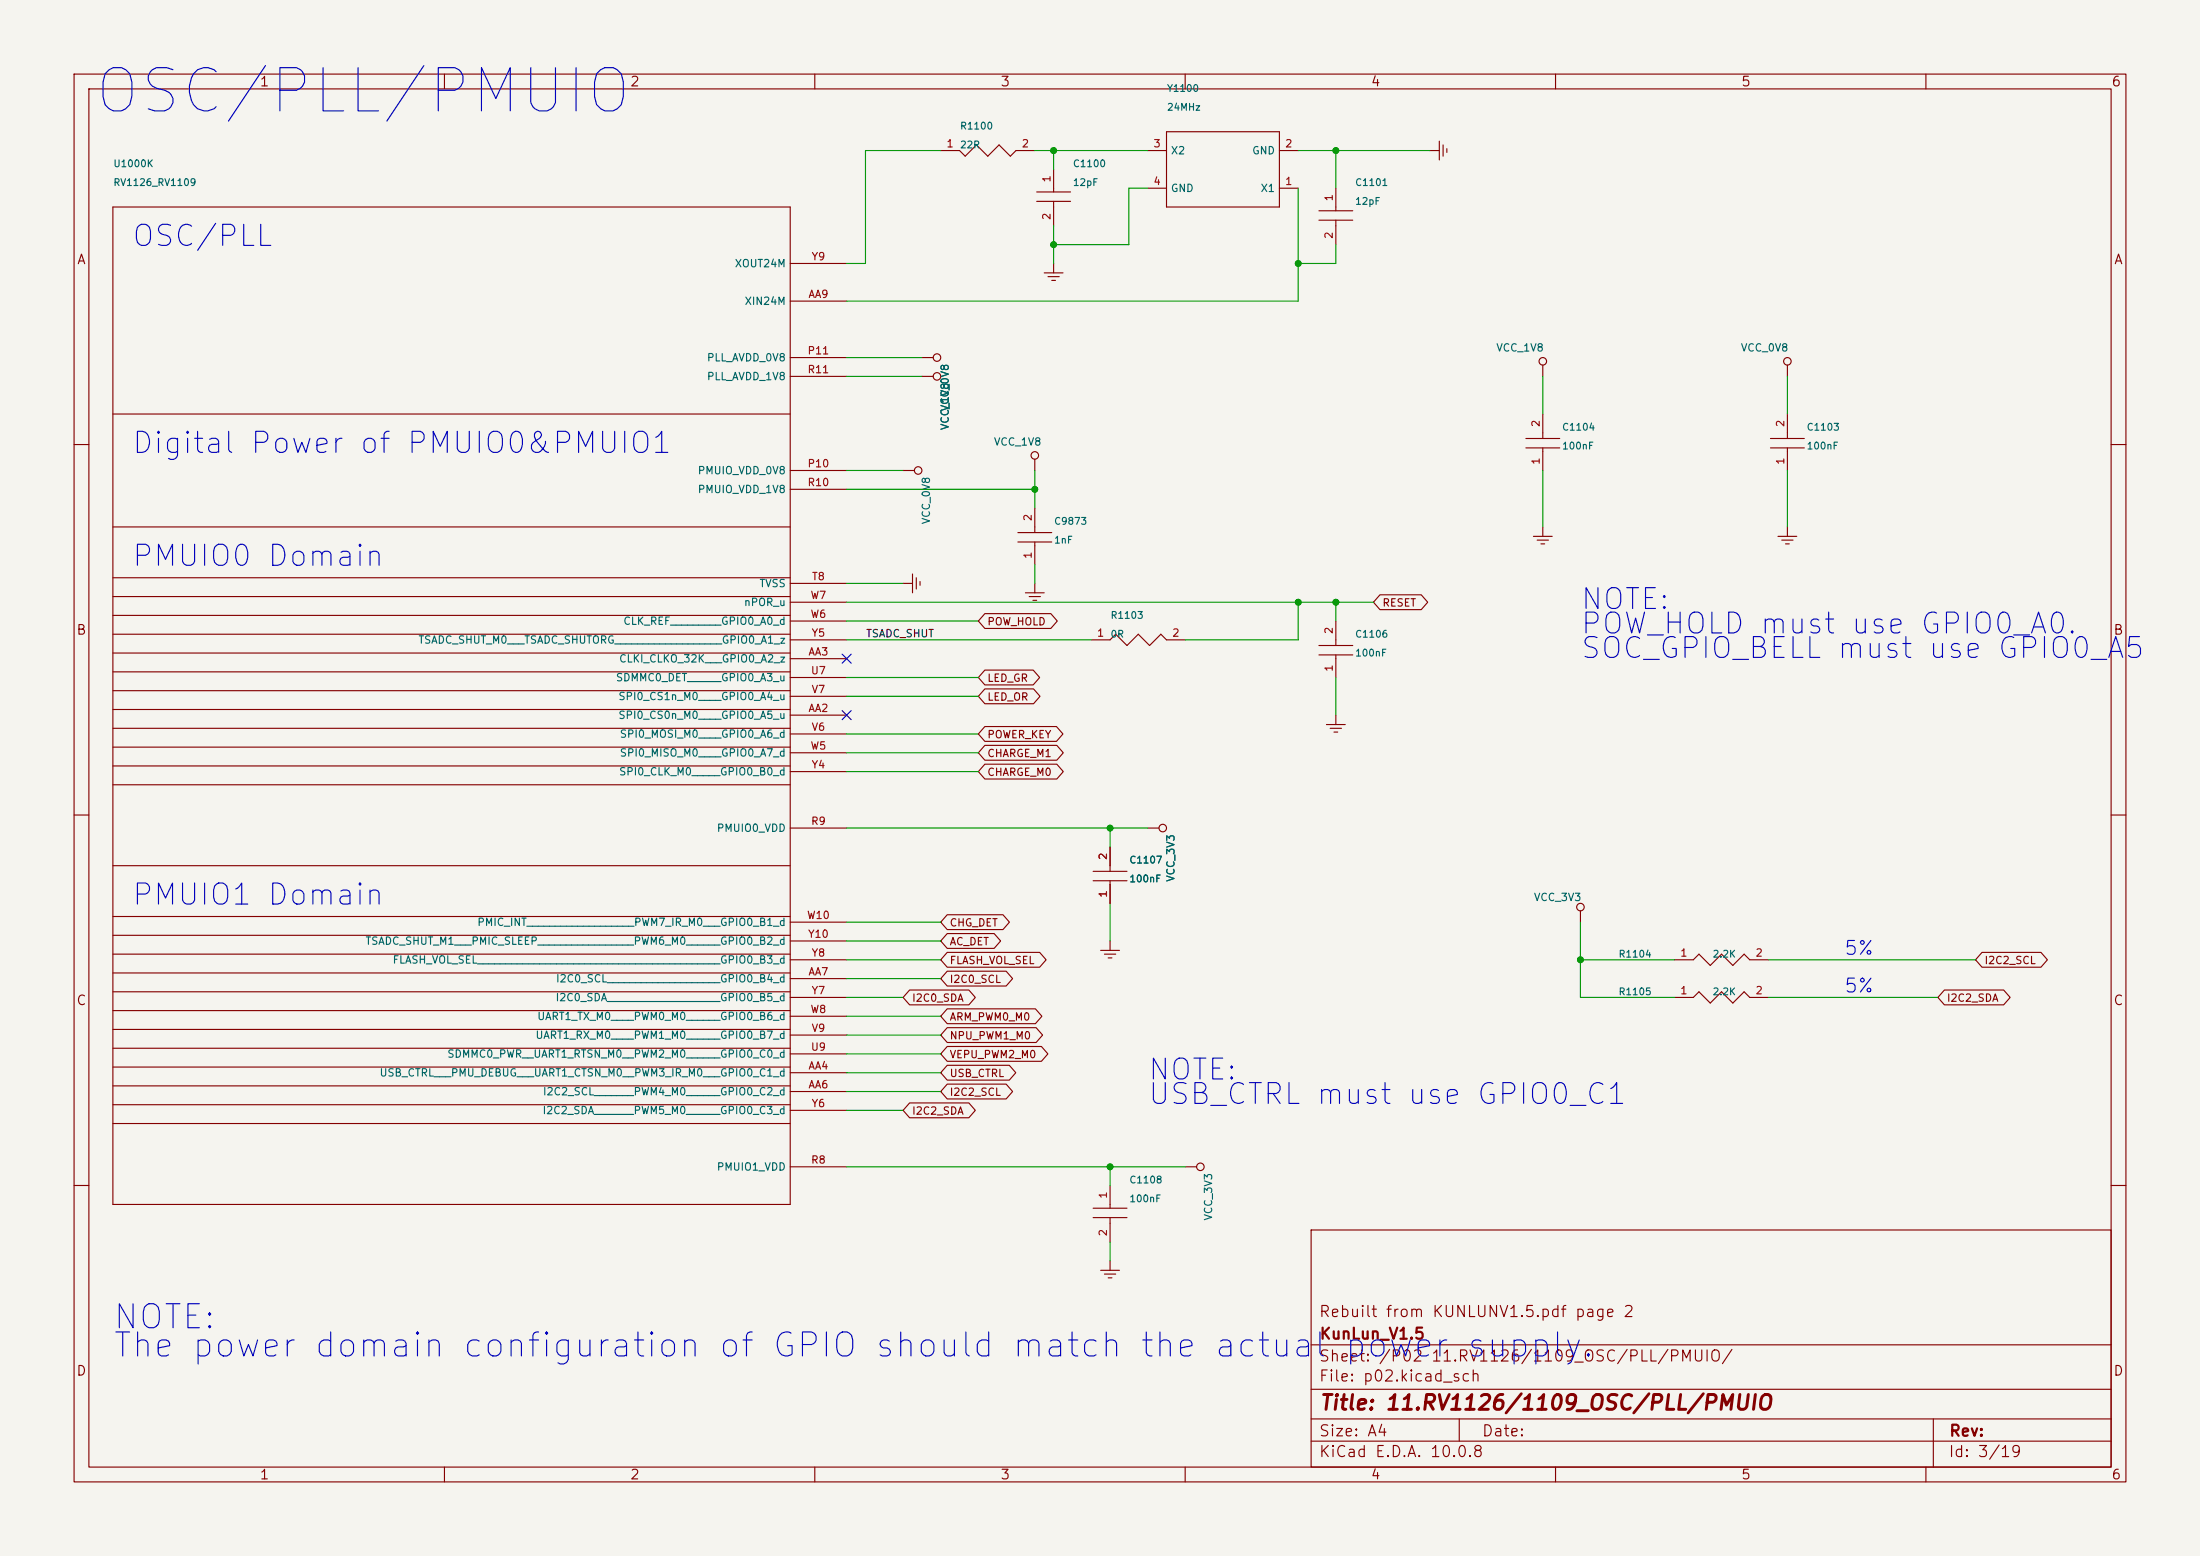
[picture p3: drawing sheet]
<svg xmlns="http://www.w3.org/2000/svg" width="297mm" height="210mm" viewBox="0 0 297 210" stroke-linecap="round" stroke-linejoin="round" font-family="sans-serif">
<path d="M0 0h297v210h-297z" fill="#f5f4ef" stroke="#f5f4ef" stroke-width=".14"/>
<g fill="none" stroke="#840000" stroke-width=".15">
<path d="M10 10h277v190h-277zM12 12h273v186h-273zM60 10v2M110 10v2M157.5 17.8h15.2v10.1h-15.2zM160 10v2M194.3 19.1v2.5M194.8 19.6v1.5M210 10v2M260 10v2M15.2 27.9h91.5v134.7h-91.5zM106.7 35.6h7.6"/>
<path d="M127 20.3h2.5l.8 .8 1.5-1.5 1.5 1.5 1.6-1.5 1.5 1.5 .8-.8h2.5M140 25.9h4.5M140 27.2h4.5M141 36.8h2.5M141.5 37.3h1.5M142 37.8h.5M142.2 22.9v3M142.2 27.2v3.3M142.2 35.6v1.2M154.9 25.4h2.6M154.9 20.3h2.6M172.7 25.4h2.6"/>
<path d="M172.7 20.3h2.6M178.1 28.4h4.5M178.1 29.7h4.5M180.3 25.4v3M180.3 29.7v3.3M193 20.3h1.3M195.3 20.1v.5M15.2 55.9h91.5M106.7 48.3h7.6M106.7 50.8h7.6M106.7 40.6h7.6M124.5 48.3h1.5"/>
<path d="M124.5 50.8h1.5M206 59.2h4.6M208.3 49.3v1.5M208.3 55.9v3.3M239 59.2h4.6M241.3 49.3v1.5M241.3 55.9v3.3M10 60h2M15.2 71.1h91.5M15.2 78h91.5M106.7 78.7h7.6M106.7 63.5h7.6"/>
<path d="M106.7 66h7.6M121.9 78.7h1.3M121.9 63.5h1.5M123.2 77.5v2.5M123.7 78v1.5M124.2 78.5v.5M137.4 71.9h4.6M137.4 73.2h4.6M139.7 62v1.5M139.7 68.6v3.3M139.7 73.2v3M139.7 78.7v1.3"/>
<path d="M206 60.5h4.6M207 72.4h2.5M207.5 72.9h1.5M208 73.4h.5M208.3 60.5v3M208.3 71.1v1.3M239 60.5h4.6M240 72.4h2.6M240.5 72.9h1.6M241 73.4h.6M241.3 60.5v3M241.3 71.1v1.3"/>
<path d="M285 60h2M15.2 98.3h91.5M15.2 80.5h91.5M15.2 83.1h91.5M15.2 85.6h91.5M15.2 88.1h91.5M15.2 90.7h91.5M15.2 93.2h91.5M15.2 95.8h91.5M106.7 96.5h7.6M106.7 88.9h7.6M106.7 91.4h7.6"/>
<path d="M106.7 99.1h7.6M106.7 94h7.6M106.7 83.8h7.6M106.7 81.3h7.6M106.7 86.4h7.6M133 98.1h9.6l.9 1-.9 1h-9.6l-.9-1zM133 90.4h6.5l.9 1-.9 1h-6.5l-.9-1zM133 93h6.5l.9 1-.9 1h-6.5l-.9-1zM133 82.8h8.9l.8 1-.8 1h-8.9l-.9-1zM138.4 80h2.6M138.9 80.5h1.6M139.4 81h.6"/>
<path d="M147.3 86.4h2.6l.7-.8 1.5 1.5 1.6-1.5 1.5 1.5 1.5-1.5 .8 .8h2.5M178.1 87.1h4.5M178.1 88.4h4.5M179.1 97.8h2.5M179.6 98.3h1.5M180.1 98.8h.5M180.3 83.8v3.3M180.3 88.4v3M180.3 96.5v1.3M186.3 80.3h5.6l.8 1-.8 1h-5.6l-.9-1zM10 110h2M15.2 100.8h91.5"/>
<path d="M15.2 103.4h91.5M15.2 105.9h91.5M15.2 116.8h91.5M106.7 111.8h7.6M106.7 101.6h7.6M106.7 104.1h7.6M133 100.6h9.7l.8 1-.8 1h-9.7l-.9-1zM133 103.1h9.7l.8 1-.8 1h-9.7l-.9-1zM147.6 117.6h4.5M147.6 118.9h4.5M149.9 114.3v3.3M149.9 118.9v3"/>
<path d="M154.9 111.8h1.6M285 110h2M15.2 123.7h91.5M15.2 126.2h91.5M15.2 128.8h91.5M15.2 131.3h91.5M15.2 133.9h91.5M15.2 136.4h91.5M15.2 138.9h91.5M106.7 134.6h7.6M106.7 129.5h7.6M106.7 132.1h7.6"/>
<path d="M106.7 139.7h7.6M106.7 137.2h7.6M106.7 124.5h7.6M106.7 127h7.6M122.8 133.6h8l.9 1-.9 1h-8l-.9-1zM127.9 131.1h7.9l.9 1-.9 1h-7.9l-.9-1zM127.9 138.7h12l.9 1-.9 1h-12l-.9-1zM127.9 136.2h11.9l.9 1-.9 1h-11.9l-.9-1zM127.9 126h6.3l.9 1-.9 1h-6.3l-.9-1zM127.9 128.5h12.5l.8 1-.8 1h-12.5l-.9-1zM127.9 123.5h7.5l.9 1-.9 1h-7.5l-.9-1zM148.6 128.3h2.5"/>
<path d="M149.1 128.8h1.5M149.6 129.3h.5M149.9 127v1.3M213.4 122.9v1.6M226.1 134.6h2.5l.8-.7 1.5 1.5 1.5-1.5 1.5 1.5 1.6-1.5 .7 .7h2.6M226.1 129.5h2.5l.8-.7 1.5 1.5 1.5-1.5 1.5 1.5 1.6-1.5 .7 .7h2.6M262.5 133.6h8l.9 1-.9 1h-8l-.9-1zM267.6 128.5h7.9l.9 1-.9 1h-7.9l-.9-1zM15.2 141.5h91.5M15.2 144h91.5M15.2 146.6h91.5M15.2 149.1h91.5"/>
<path d="M15.2 151.6h91.5M106.7 144.8h7.6M106.7 147.3h7.6M106.7 157.5h7.6M106.7 142.2h7.6M106.7 149.9h7.6M122.8 148.9h8l.9 1-.9 1h-8l-.9-1zM127.9 141.2h12.7l.9 1-.9 1h-12.7l-.9-1zM127.9 143.8h8.4l.8 1-.8 1h-8.4l-.9-1zM127.9 146.3h7.9l.9 1-.9 1h-7.9l-.9-1zM160 157.5h1.5M10 160h2"/>
<path d="M147.6 163.1h4.5M147.6 164.3h4.5M148.6 171.5h2.5M149.1 172h1.5M149.6 172.5h.5M149.9 160v3.1M149.9 164.3v3.3M149.9 170.2v1.3M177 166h108v32h-108zM285 160h2M60 198v2M110 198v2"/>
<path d="M160 198v2M177 194.5h108M177 191.5h108M177 187.5h108M177 181.5h108M197 191.5v3M210 198v2M260 198v2M261 191.5v6.5"/>
<circle cx="126.5" cy="48.3" r=".51"/>
<circle cx="126.5" cy="50.8" r=".51"/>
<circle cx="208.3" cy="48.8" r=".51"/>
<circle cx="241.3" cy="48.8" r=".51"/>
<circle cx="124" cy="63.5" r=".51"/>
<circle cx="139.7" cy="61.5" r=".51"/>
<circle cx="157" cy="111.8" r=".51"/>
<circle cx="213.4" cy="122.4" r=".51"/>
<circle cx="162.1" cy="157.5" r=".51"/>
</g>
<g fill="none" stroke="#009600" stroke-width=".15">
<path d="M127 20.3h-10.2v15.3h-2.5M139.7 20.3h15.2M142.2 20.3v2.6M142.2 30.5v5.1M154.9 25.4h-2.5v7.6h-10.2M175.3 20.3h17.7M175.3 25.4v15.2h-61M180.3 33v2.6h-5M180.3 20.3v5.1M114.3 48.3h10.2M114.3 50.8h10.2M208.3 50.8v5.1"/>
<path d="M241.3 50.8v5.1M114.3 63.5h7.6M114.3 66h25.4M114.3 78.7h7.6M139.7 63.5v5.1M139.7 76.2v2.5M208.3 63.5v7.6M241.3 63.5v7.6M114.3 81.3h71.1M114.3 86.4h33M114.3 94h17.8M114.3 91.4h17.8"/>
<path d="M114.3 99.1h17.8M114.3 83.8h17.8M175.3 81.3v5.1h-15.3M180.3 81.3v2.5M180.3 91.4v5.1M114.3 104.1h17.8M114.3 101.6h17.8M114.3 111.8h40.6M149.9 111.8v2.5M114.3 134.6h7.6M114.3 137.2h12.7M114.3 139.7h12.7"/>
<path d="M114.3 132.1h12.7M114.3 129.5h12.7M114.3 124.5h12.7M114.3 127h12.7M149.9 121.9v5.1M213.4 124.5v10.1h12.7M213.4 129.5h12.7M238.8 134.6h22.8M238.8 129.5h27.9M114.3 142.2h12.7M114.3 144.8h12.7M114.3 149.9h7.6"/>
<path d="M114.3 147.3h12.7M114.3 157.5h45.7M149.9 157.5v2.5M149.9 167.6v2.6"/>
</g>
<path d="M113.7 95.9l1.2 1.2M113.7 88.3l1.2 1.2M114.9 95.9l-1.2 1.2M114.9 88.3l-1.2 1.2" fill="none" stroke="#000084" stroke-width=".15"/>
<g fill="#009600">
<circle cx="142.2" cy="20.3" r=".46"/>
<circle cx="142.2" cy="33" r=".46"/>
<circle cx="180.3" cy="20.3" r=".46"/>
<circle cx="149.9" cy="157.5" r=".46"/>
<circle cx="149.9" cy="111.8" r=".46"/>
<circle cx="175.3" cy="35.6" r=".46"/>
<circle cx="139.7" cy="66" r=".46"/>
<circle cx="180.3" cy="81.3" r=".46"/>
<circle cx="213.4" cy="129.5" r=".46"/>
<circle cx="175.3" cy="81.3" r=".46"/>
</g>
<text font-size="5.8" fill="#0000c2" x="12.2" y="16.7">OSC/PLL/PMUIO</text>
<g font-size="3.2" fill="#0000c2">
<text x="15" y="180.2">NOTE:</text>
<text x="15" y="184">The power domain configuration of GPIO should match the actual power supply.</text>
</g>
<g font-size="2.8" fill="#0000c2">
<text x="17.6" y="34">OSC/PLL</text>
<text x="17.6" y="61.9">Digital Power of PMUIO0&amp;PMUIO1</text>
<text x="17.6" y="77.2">PMUIO0 Domain</text>
<text x="213.2" y="83">NOTE:</text>
<text x="213.2" y="86.3">POW_HOLD must use GPIO0_A0.</text>
<text x="213.2" y="89.6">SOC_GPIO_BELL must use GPIO0_A5</text>
<text x="17.6" y="122.9">PMUIO1 Domain</text>
<text x="154.8" y="149.8">USB_CTRL must use GPIO0_C1</text>
<text x="154.8" y="146.5">NOTE:</text>
</g>
<text font-size="2" fill="#840000" x="178" y="190.8">Title: 11.RV1126/1109_OSC/PLL/PMUIO</text>
<g font-size="1.9" fill="#0000c2">
<text x="248.8" y="129.4">5%</text>
<text x="248.8" y="134.4">5%</text>
</g>
<g font-size="1.5" fill="#840000">
<text x="178" y="178.1">Rebuilt from KUNLUNV1.5.pdf page 2</text>
<text x="178" y="184.1">Sheet: /P02 11.RV1126/1109_OSC/PLL/PMUIO/</text>
<text x="178" y="181.1">KunLun_V1.5</text>
<text x="178" y="186.8">File: p02.kicad_sch</text>
<text x="178" y="197">KiCad E.D.A. 10.0.8</text>
<text x="178" y="194.2">Size: A4</text>
<text x="200" y="194.2">Date:</text>
<text x="263" y="197">Id: 3/19</text>
<text x="263" y="194.2">Rev:</text>
</g>
<g font-size="1.3" fill="#840000">
<text x="35" y="12">1</text>
<text x="85" y="12">2</text>
<text x="135" y="12">3</text>
<text x="185" y="12">4</text>
<text x="235" y="12">5</text>
<text x="285" y="12">6</text>
<text x="10.3" y="36">A</text>
<text x="285.3" y="36">A</text>
<text x="10.2" y="86">B</text>
<text x="285.2" y="86">B</text>
<text x="10.2" y="136">C</text>
<text x="285.2" y="136">C</text>
<text x="10.2" y="186">D</text>
<text x="285.2" y="186">D</text>
<text x="35" y="200">1</text>
<text x="85" y="200">2</text>
<text x="135" y="200">3</text>
<text x="185" y="200">4</text>
<text x="235" y="200">5</text>
<text x="285" y="200">6</text>
</g>
<g font-size="1" fill="#a90000">
<text x="127.7" y="20.1">1</text>
<text x="137.9" y="20.1">2</text>
<text x="155.6" y="20.1">3</text>
<text x="173.4" y="20.1">2</text>
<text x="142.1" y="29.8" transform="rotate(-90 142.1 29.8)">2</text>
<text x="142.1" y="24.7" transform="rotate(-90 142.1 24.7)">1</text>
<text x="155.6" y="25.2">4</text>
<text x="173.4" y="25.2">1</text>
<text x="180.2" y="27.2" transform="rotate(-90 180.2 27.2)">1</text>
<text x="109.5" y="35.4">Y9</text>
<text x="180.2" y="32.3" transform="rotate(-90 180.2 32.3)">2</text>
<text x="109.1" y="40.5">AA9</text>
<text x="108.9" y="48.1">P11</text>
<text x="108.9" y="50.6">R11</text>
<text x="208.1" y="57.7" transform="rotate(-90 208.1 57.7)">2</text>
<text x="241.1" y="57.7" transform="rotate(-90 241.1 57.7)">2</text>
<text x="108.9" y="63.3">P10</text>
<text x="108.9" y="65.9">R10</text>
<text x="208.1" y="62.8" transform="rotate(-90 208.1 62.8)">1</text>
<text x="241.1" y="62.8" transform="rotate(-90 241.1 62.8)">1</text>
<text x="139.5" y="70.4" transform="rotate(-90 139.5 70.4)">2</text>
<text x="139.5" y="75.5" transform="rotate(-90 139.5 75.5)">1</text>
<text x="109.3" y="83.6">W6</text>
<text x="109.3" y="81.1">W7</text>
<text x="109.5" y="78.6">T8</text>
<text x="109.1" y="88.7">AA3</text>
<text x="109.5" y="86.2">Y5</text>
<text x="148" y="86.2">1</text>
<text x="158.2" y="86.2">2</text>
<text x="180.2" y="85.7" transform="rotate(-90 180.2 85.7)">2</text>
<text x="109.4" y="91.3">U7</text>
<text x="109.5" y="93.8">V7</text>
<text x="180.2" y="90.7" transform="rotate(-90 180.2 90.7)">1</text>
<text x="109.1" y="96.3">AA2</text>
<text x="109.3" y="101.4">W5</text>
<text x="109.5" y="98.9">V6</text>
<text x="109.5" y="104">Y4</text>
<text x="109.4" y="111.6">R9</text>
<text x="149.7" y="116.1" transform="rotate(-90 149.7 116.1)">2</text>
<text x="108.9" y="124.3">W10</text>
<text x="149.7" y="121.2" transform="rotate(-90 149.7 121.2)">1</text>
<text x="109" y="126.8">Y10</text>
<text x="109.1" y="131.9">AA7</text>
<text x="109.5" y="129.4">Y8</text>
<text x="226.8" y="129.4">1</text>
<text x="236.9" y="129.4">2</text>
<text x="109.3" y="137">W8</text>
<text x="109.5" y="134.4">Y7</text>
<text x="226.8" y="134.4">1</text>
<text x="236.9" y="134.4">2</text>
<text x="109.4" y="142.1">U9</text>
<text x="109.5" y="139.5">V9</text>
<text x="109.1" y="144.6">AA4</text>
<text x="109.1" y="147.1">AA6</text>
<text x="109.5" y="149.7">Y6</text>
<text x="109.4" y="157.3">R8</text>
<text x="149.7" y="161.9" transform="rotate(-90 149.7 161.9)">1</text>
<text x="149.7" y="166.9" transform="rotate(-90 149.7 166.9)">2</text>
</g>
<g font-size="1" fill="#006464">
<text x="158" y="21.1">X2</text>
<text x="169" y="21.1">GND</text>
<text x="158" y="26.2">GND</text>
<text x="170.1" y="26.2">X1</text>
<text x="99.1" y="36.3">XOUT24M</text>
<text x="100.4" y="41.4">XIN24M</text>
<text x="201.9" y="47.7">VCC_1V8</text>
<text x="234.9" y="47.7">VCC_0V8</text>
<text x="95.4" y="49">PLL_AVDD_0V8</text>
<text x="95.4" y="51.6">PLL_AVDD_1V8</text>
<text x="128.3" y="58.1" transform="rotate(-90 128.3 58.1)">VCC_1V8</text>
<text x="128.3" y="55.6" transform="rotate(-90 128.3 55.6)">VCC_0V8</text>
<text x="94.1" y="64.3">PMUIO_VDD_0V8</text>
<text x="134.1" y="60.4">VCC_1V8</text>
<text x="94.1" y="66.8">PMUIO_VDD_1V8</text>
<text x="125.8" y="70.8" transform="rotate(-90 125.8 70.8)">VCC_0V8</text>
<text x="100.4" y="82">nPOR_u</text>
<text x="102.4" y="79.5">TVSS</text>
<text x="56.4" y="87.1">TSADC_SHUT_M0___TSADC_SHUTORG___________________GPIO0_A1_z</text>
<text x="83.5" y="89.7">CLKI_CLKO_32K___GPIO0_A2_z</text>
<text x="84.1" y="84.6">CLK_REF_________GPIO0_A0_d</text>
<text x="83.1" y="92.2">SDMMC0_DET______GPIO0_A3_u</text>
<text x="83.4" y="94.7">SPI0_CS1n_M0____GPIO0_A4_u</text>
<text x="83.4" y="97.3">SPI0_CS0n_M0____GPIO0_A5_u</text>
<text x="83.6" y="99.8">SPI0_MOSI_M0____GPIO0_A6_d</text>
<text x="83.5" y="104.9">SPI0_CLK_M0_____GPIO0_B0_d</text>
<text x="83.6" y="102.4">SPI0_MISO_M0____GPIO0_A7_d</text>
<text x="96.7" y="112.5">PMUIO0_VDD</text>
<text x="158.8" y="119.1" transform="rotate(-90 158.8 119.1)">VCC_3V3</text>
<text x="64.4" y="125.2">PMIC_INT___________________PWM7_IR_M0___GPIO0_B1_d</text>
<text x="207" y="121.9">VCC_3V3</text>
<text x="49.3" y="127.8">TSADC_SHUT_M1___PMIC_SLEEP_________________PWM6_M0______GPIO0_B2_d</text>
<text x="52.9" y="130.3">FLASH_VOL_SEL___________________________________________GPIO0_B3_d</text>
<text x="72.4" y="137.9">UART1_TX_M0____PWM0_M0______GPIO0_B6_d</text>
<text x="74.9" y="135.4">I2C0_SDA____________________GPIO0_B5_d</text>
<text x="75" y="132.8">I2C0_SCL____________________GPIO0_B4_d</text>
<text x="60.3" y="143">SDMMC0_PWR__UART1_RTSN_M0__PWM2_M0______GPIO0_C0_d</text>
<text x="72.2" y="140.5">UART1_RX_M0____PWM1_M0______GPIO0_B7_d</text>
<text x="51.2" y="145.5">USB_CTRL___PMU_DEBUG___UART1_CTSN_M0__PWM3_IR_M0___GPIO0_C1_d</text>
<text x="73.2" y="148.1">I2C2_SCL_______PWM4_M0______GPIO0_C2_d</text>
<text x="73.2" y="150.6">I2C2_SDA_______PWM5_M0______GPIO0_C3_d</text>
<text x="96.7" y="158.2">PMUIO1_VDD</text>
<text x="163.9" y="164.8" transform="rotate(-90 163.9 164.8)">VCC_3V3</text>
</g>
<g font-size="1" fill="#840000">
<text x="186.5" y="82.1">RESET</text>
<text x="133.2" y="84.6">POW_HOLD</text>
<text x="133.2" y="92.3">LED_GR</text>
<text x="133.2" y="94.8">LED_OR</text>
<text x="133.2" y="99.9">POWER_KEY</text>
<text x="133.2" y="102.4">CHARGE_M1</text>
<text x="133.2" y="105">CHARGE_M0</text>
<text x="128.1" y="125.3">CHG_DET</text>
<text x="128.1" y="127.8">AC_DET</text>
<text x="128.1" y="130.4">FLASH_VOL_SEL</text>
<text x="267.8" y="130.4">I2C2_SCL</text>
<text x="123" y="135.4">I2C0_SDA</text>
<text x="128.1" y="132.9">I2C0_SCL</text>
<text x="128.1" y="138">ARM_PWM0_M0</text>
<text x="262.7" y="135.4">I2C2_SDA</text>
<text x="128.1" y="143.1">VEPU_PWM2_M0</text>
<text x="128.1" y="140.5">NPU_PWM1_M0</text>
<text x="128.1" y="145.6">USB_CTRL</text>
<text x="128.1" y="148.1">I2C2_SCL</text>
<text x="123" y="150.7">I2C2_SDA</text>
</g>
<text font-size="1" fill="#0f0f0f" x="116.8" y="86.3">TSADC_SHUT</text>
<g font-size=".9" fill="#006464">
<text x="129.5" y="17.7">R1100</text>
<text x="157.5" y="12.6">Y1100</text>
<text x="157.5" y="15.2">24MHz</text>
<text x="15.2" y="22.8">U1000K</text>
<text x="129.5" y="20.2">22R</text>
<text x="144.8" y="22.8">C1100</text>
<text x="15.2" y="25.3">RV1126_RV1109</text>
<text x="144.8" y="25.3">12pF</text>
<text x="182.9" y="25.3">C1101</text>
<text x="182.9" y="27.9">12pF</text>
<text x="210.8" y="58.3">C1104</text>
<text x="243.8" y="58.3">C1103</text>
<text x="210.8" y="60.9">100nF</text>
<text x="243.8" y="60.9">100nF</text>
<text x="142.2" y="71">C9873</text>
<text x="142.2" y="73.6">1nF</text>
<text x="149.8" y="83.7">R1103</text>
<text x="149.8" y="86.3">0R</text>
<text x="182.9" y="86.3">C1106</text>
<text x="182.9" y="88.8">100nF</text>
<text x="152.4" y="116.8">C1107</text>
<text x="152.4" y="119.3">100nF</text>
<text x="218.4" y="129.5">R1104</text>
<text x="231.1" y="129.5">2.2K</text>
<text x="218.4" y="134.5">R1105</text>
<text x="231.1" y="134.5">2.2K</text>
<text x="152.4" y="159.9">C1108</text>
<text x="152.4" y="162.5">100nF</text>
</g>
</svg>
